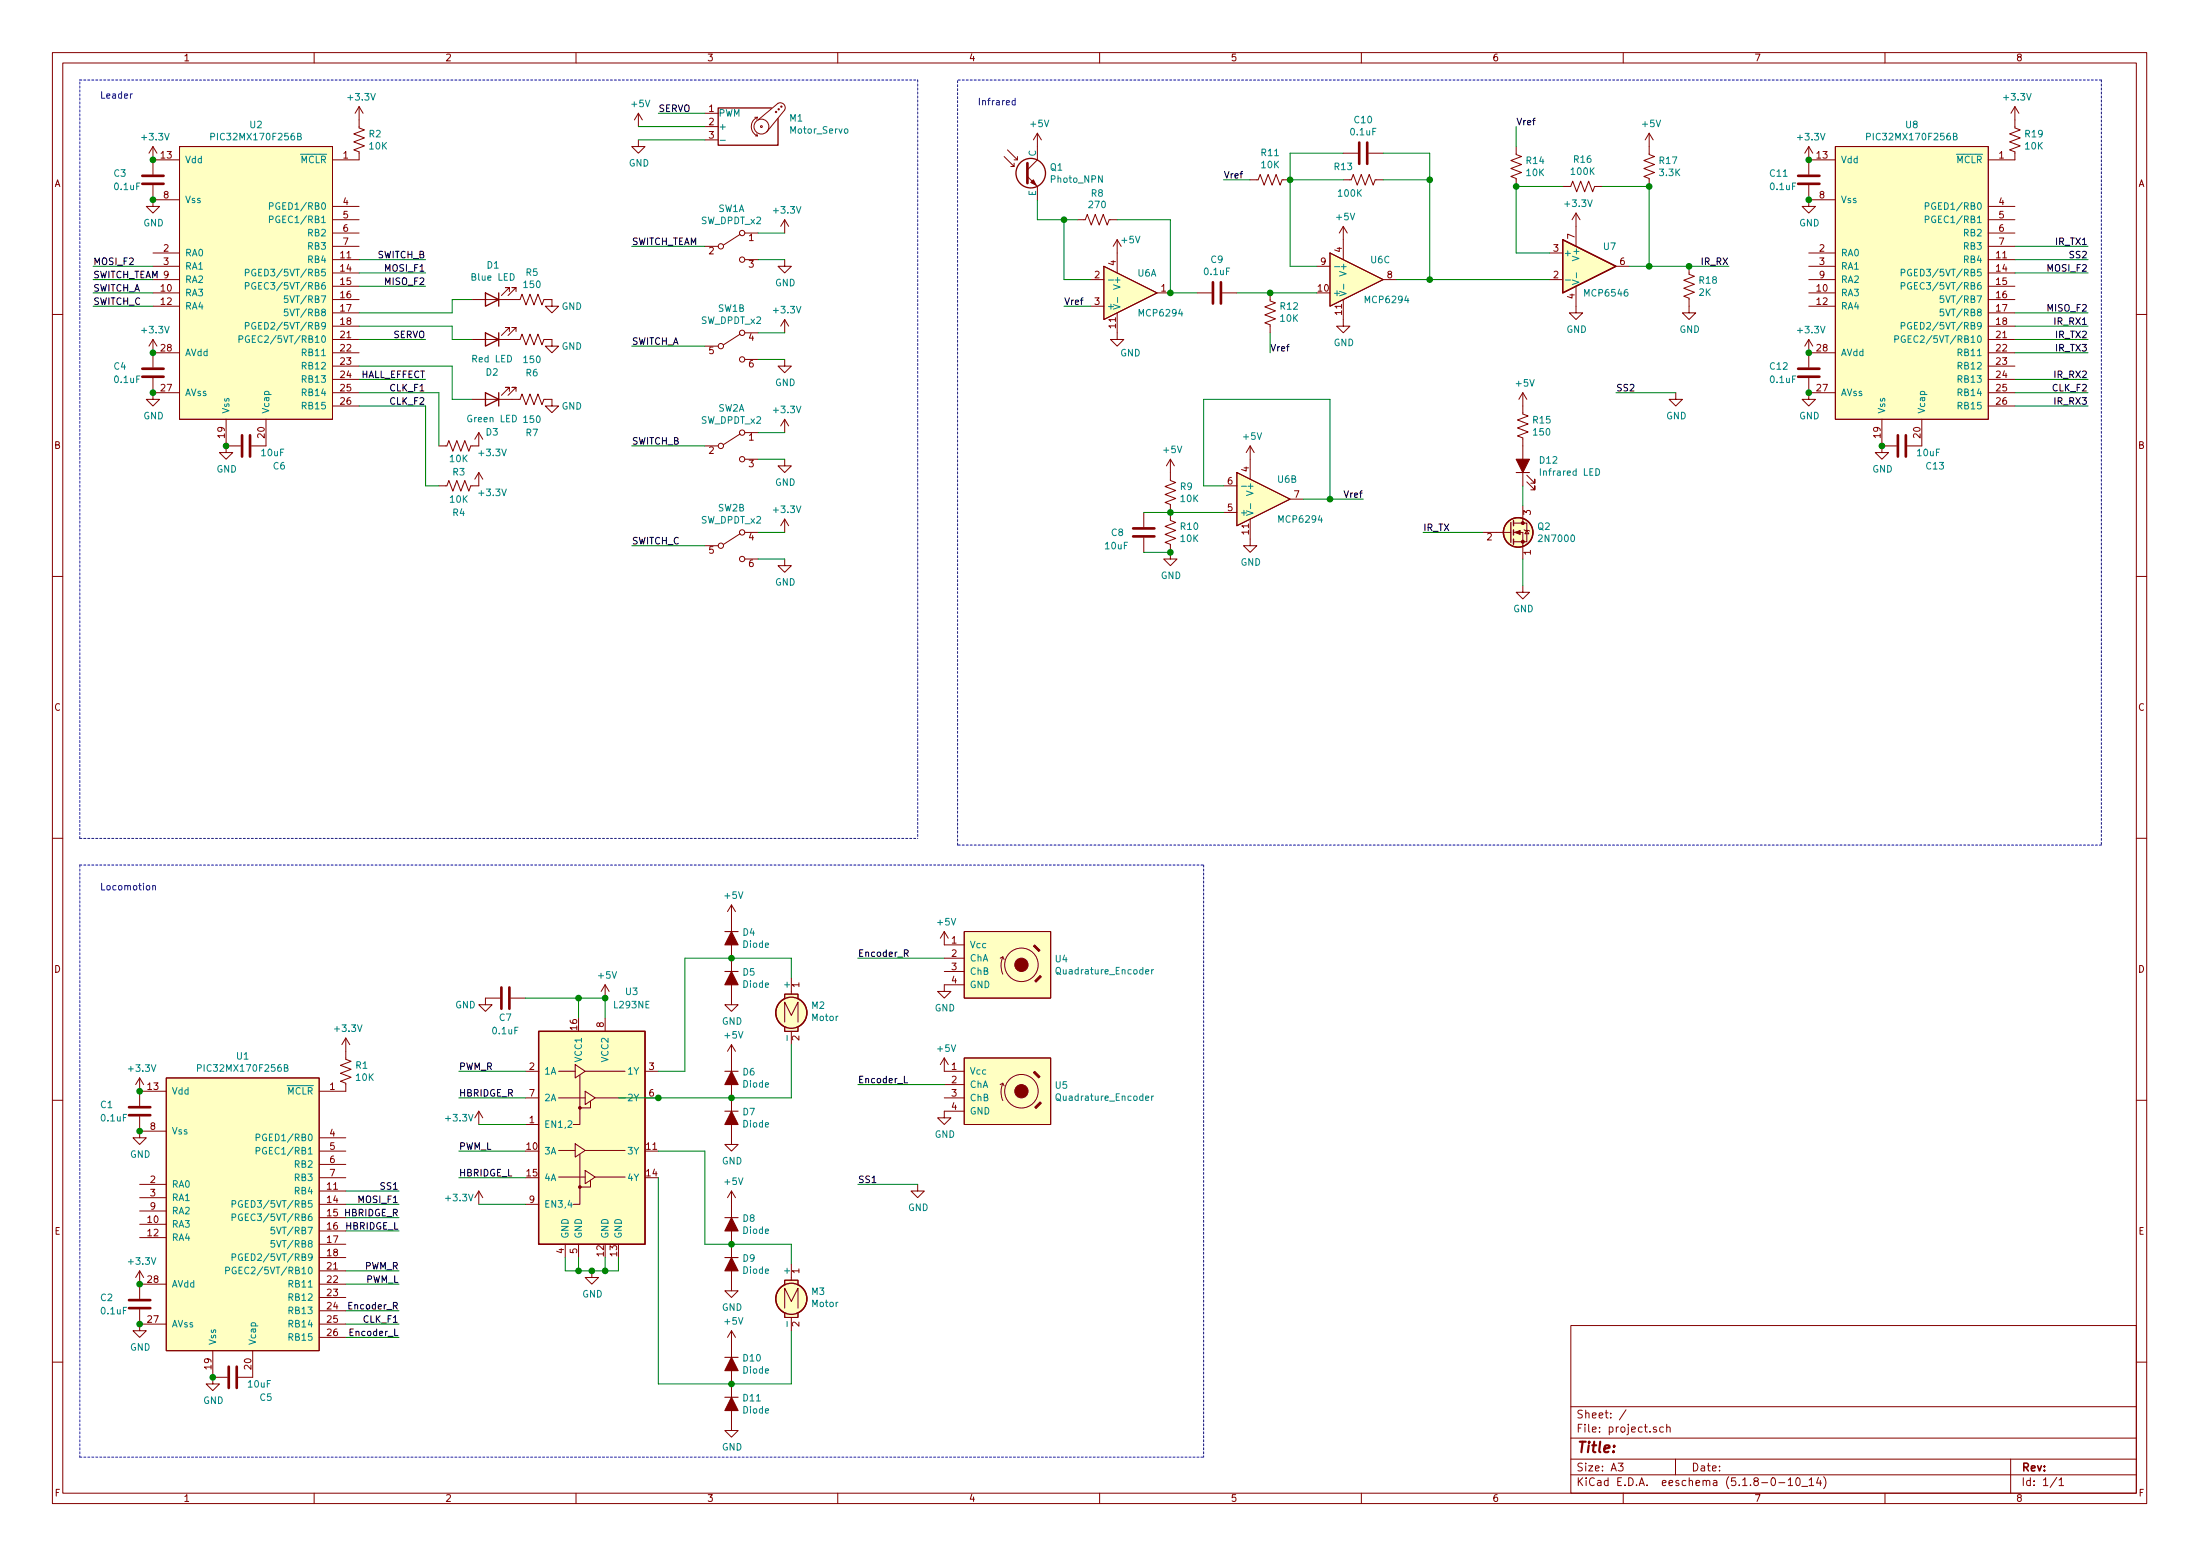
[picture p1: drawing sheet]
<svg xmlns="http://www.w3.org/2000/svg" width="420mm" height="297mm" viewBox="0 0 420 297" stroke-linecap="round" stroke-linejoin="round" font-family="sans-serif">
<g fill="none" stroke="#840000" stroke-width=".19">
<path d="M10 10h400v277h-400zM12 12h396v273.1h-396zM60 10v2M110 10v2M160 10v2M210 10v2M260 10v2M310 10v2M360 10v2M29.2 38.1v1.3h1.3l-1.3 1.3-1.3-1.3h1.3M29.2 30.5h5.1M29.2 38.1h5.1"/>
<path d="M29.2 28v5.3M29.2 35.3v2.8M29.2 28l-.8 1.2M29.2 28l.8 1.2M34.3 28h29.2v52h-29.2zM63.5 39.4h5.1M68.6 20.4v4l1 .4-2 .8 2 .7-2 .8 2 .7-2 .8 1 .4v1.5h-5.1M68.6 20.4l-.8 1.2M68.6 20.4l.7 1.2M121.9 26.7v1.3h1.3l-1.3 1.2-1.3-1.2h1.3M121.9 21.6l-.7 1.3M121.9 21.6v2.6"/>
<path d="M121.9 21.6l.8 1.3M134.6 21.6h2.6M134.6 24.2h2.6M134.6 26.7h2.6M144.1 22.4h.6M144.3 25.9h.4M144.5 25.6l.2 .3M144.7 22.4a1.94 1.94 0 0 0-1.2 1.8 1.94 1.94 0 0 0 1.2 1.7M144.7 22.4l-.2 .4M144.8 22.9l3.8-3.2a.95 .95 0 0 1 1.1 .2 .95 .95 0 0 1 .2 1.1l-3.5 4.2M191.8 29.9l1.9 1.9v-.6M192.4 28.6l1.9 1.9v-.6"/>
<path d="M193 31.8h.7M193.7 30.5h.6M196.2 33.7l1.9 1.9v2.5M198.1 25.4l-.7 1.3M198.1 25.4v5.1l-1.9 1.9M198.1 25.4l.8 1.3M238.8 34.3h1.5l.4-1 .7 2 .8-2 .8 2 .7-2 .8 2 .4-1h1.5M256.5 34.3h1.6l.3-1 .8 2 .8-2 .7 2 .8-2 .8 2 .3-1h1.6M256.5 29.2h2.8M261.4 29.2h2.8M289.6 28v1.5l1 .4-2.1 .7 2.1 .8-2.1 .8 2.1 .7-2.1 .8 1.1 .4v1.5M298.4 35.6h1.6l.4-1 .7 2 .8-2 .7 2 .8-2 .8 2 .3-1h1.6"/>
<path d="M315 25.4v4.1l1 .4-2.1 .7 2.1 .8-2.1 .8 2.1 .7-2.1 .8 1.1 .4v1.5M315 25.4l-.8 1.3M315 25.4l.7 1.3M345.4 38.1v1.3h1.3l-1.3 1.3-1.2-1.3h1.2M345.4 30.5h5.1M345.4 38.1h5.1M345.4 28l-.7 1.2M345.4 28v5.3M345.4 35.3v2.8M345.4 28l.8 1.2M350.5 28h29.2v52h-29.2zM379.7 39.4h5.1"/>
<path d="M384.8 20.4v4l1 .4-2 .8 2 .7-2 .8 2 .7-2 .8 1 .4v1.5h-5.1M384.8 20.4l-.8 1.2M384.8 20.4l.8 1.2M29.2 55.9h5.1M29.2 58.5h5.1M29.2 48.3h5.1M29.2 50.8h5.1M29.2 53.4h5.1M63.5 49.6h5.1M63.5 52.1h5.1M63.5 54.6h5.1M63.5 57.2h5.1"/>
<path d="M63.5 59.7h5.1M63.5 41.9h5.1M63.5 44.5h5.1M63.5 47h5.1M90.2 57.2h9.1l.4-1 .8 2 .7-2 .8 2 .7-2 .8 2 .4-1h1.5v1.3h1.3l-1.3 1.2-1.3-1.2h1.3M97.3 55.7v-.8h-.8h.8l-1.5 1.5M98.6 55.7v-.8h-.8h.8l-1.6 1.5M134.6 47h2.6M141.4 44.7l-3.2 2.1M142.2 49.6h2.6M142.2 44.5h2.6M149.9 49.6v1.2h1.2l-1.2 1.3-1.3-1.3h1.3"/>
<path d="M149.9 41.9v2.6M149.9 41.9l-.8 1.3M149.9 41.9l.7 1.3M205.7 41.9h1.6l.3-1 .8 2.1 .8-2.1 .7 2.1 .8-2.1 .8 2.1 .3-1.1h1.6M208.3 58.5h2.5M208.3 53.4h2.5M210.8 50.8l10.2 5.1-10.2 5.1zM213.4 59.7v5.1h1.2l-1.2 1.3-1.3-1.3h1.3M213.4 45.8l-.8 1.2M213.4 45.8v6.3M213.4 45.8l.7 1.2M221 55.9h2.5"/>
<path d="M228.6 55.9h2.8M233.4 55.9h2.8M242.6 55.9v1.5l1 .4-2 .8 2 .7-2 .8 2 .8-2 .7 1 .4v1.5M251.5 50.8h2.5M254 48.3l10.2 5.1-10.2 5.1zM256.5 57.2v5.1h1.3l-1.3 1.2-1.2-1.2h1.2M256.5 43.2l-.7 1.3M256.5 43.2v6.4M256.5 43.2l.8 1.3M264.2 53.4h2.5M295.9 48.3h2.5M295.9 53.4h2.5"/>
<path d="M301 54.6v5.1h1.3l-1.3 1.3-1.3-1.3h1.3M301 40.7v6.3M301 40.7l-.8 1.2M301 40.7l.8 1.2M308.6 50.8h2.5M322.6 50.8v1.6l1 .3-2 .8 2 .8-2 .7 2 .8-2 .8 1 .3v2.8h1.2l-1.2 1.3-1.3-1.3h1.3M345.4 55.9h5.1M345.4 58.5h5.1M345.4 48.3h5.1M345.4 50.8h5.1M345.4 53.4h5.1M379.7 49.6h5.1"/>
<path d="M379.7 52.1h5.1M379.7 54.6h5.1M379.7 57.2h5.1M379.7 59.7h5.1M379.7 41.9h5.1M379.7 44.5h5.1M379.7 47h5.1M10 60h2M29.2 75v1.2h1.3l-1.3 1.3-1.3-1.3h1.3M29.2 67.3h5.1M29.2 75h5.1M29.2 64.8v5.3"/>
<path d="M29.2 72.2v2.8M29.2 64.8l-.8 1.3M29.2 64.8l.8 1.3M63.5 62.3h5.1M63.5 64.8h5.1M63.5 67.3h5.1M63.5 69.9h5.1M63.5 72.4h5.1M63.5 75h5.1M63.5 77.5h5.1M90.2 76.2h9.1l.4-1 .8 2.1 .7-2.1 .8 2.1 .7-2.1 .8 2.1 .4-1.1h1.5v1.3h1.3l-1.3 1.3-1.3-1.3h1.3M90.2 64.8h9.1l.4-1 .8 2 .7-2 .8 2 .7-2 .8 2 .4-1h1.5v1.3h1.3l-1.3 1.2-1.3-1.2h1.3"/>
<path d="M97.3 74.7v-.7h-.8h.8l-1.5 1.5M97.3 63.3v-.8h-.8h.8l-1.5 1.5M98.6 74.7v-.7h-.8h.8l-1.6 1.5M98.6 63.3v-.8h-.8h.8l-1.6 1.5M134.6 66.1h2.6M141.4 63.8l-3.2 2M142.2 63.5h2.6M142.2 68.6h2.6M149.9 68.6v1.3h1.2l-1.2 1.3-1.3-1.3h1.3M149.9 61v2.5M149.9 61l-.8 1.3M149.9 61l.7 1.3"/>
<path d="M290.8 75v4l1 .4-2 .8 2 .7-2 .8 2 .8-2 .7 1 .4v9.1M290.8 75l-.7 1.2M290.8 75l.8 1.2M320 75v1.2h1.3l-1.3 1.3-1.2-1.3h1.2M345.4 75v1.2h1.3l-1.3 1.3-1.2-1.3h1.2M345.4 67.3h5.1M345.4 75h5.1M345.4 64.8v5.3M345.4 72.2v2.8M345.4 64.8l-.7 1.3M345.4 64.8l.8 1.3M379.7 62.3h5.1"/>
<path d="M379.7 64.8h5.1M379.7 67.3h5.1M379.7 69.9h5.1M379.7 72.4h5.1M379.7 75h5.1M379.7 77.5h5.1M408 60h2M43.2 85.1v1.3h1.2l-1.2 1.3-1.3-1.3h1.3M43.2 85.1h2.8M43.2 80v5.1M50.8 80v5.1h-2.8M91.4 90.2v2.5h-1.5l-.4 1.1-.7-2.1-.8 2.1-.8-2.1-.7 2.1-.8-2.1-.4 1h-1.5"/>
<path d="M91.4 82.6v2.5h-1.5l-.4 1-.7-2-.8 2-.8-2-.7 2-.8-2-.4 1h-1.5M91.4 82.6l-.7 1.3M91.4 82.6l.8 1.3M91.4 90.2l-.7 1.3M91.4 90.2l.8 1.3M134.6 85.1h2.6M141.4 82.8l-3.2 2.1M142.2 82.6h2.6M142.2 87.7h2.6M149.9 87.7v1.2h1.2l-1.2 1.3-1.3-1.3h1.3M149.9 99.1l-.8 1.3M149.9 80v2.6"/>
<path d="M149.9 99.1v2.5M149.9 99.1l.7 1.3M149.9 80l-.8 1.3M149.9 80l.7 1.3M218.4 97.8v2.8M223.5 87.7v4l1 .4-2 .8 2 .7-2 .8 2 .8-2 .7 1 .4v3.1l1 .3-2 .8 2 .8-2 .7 2 .8-2 .7 1 .4v2.8h1.3l-1.3 1.3-1.3-1.3h1.3M223.5 87.7l-.7 1.2M223.5 87.7l.8 1.2M233.7 92.7h2.5M233.7 97.8h2.5M236.2 90.2l10.2 5.1-10.2 5.1zM238.8 99.1v5.1h1.2l-1.2 1.2-1.3-1.2h1.3"/>
<path d="M238.8 85.1v6.4M238.8 85.1l-.8 1.3M238.8 85.1l.7 1.3M246.4 95.3h2.5M289.1 99.9h1.7M290.8 99.9h.8v3.5h-2.5M290.8 96.6v3.3M291.6 92l1.5 1.5v-.8v.8h-.7M291.6 90.7l1.5 1.5v-.7v.7h-.7M359.4 85.1v1.3h1.3l-1.3 1.3-1.3-1.3h1.3M359.4 85.1h2.8M359.4 80v5.1"/>
<path d="M367 80v5.1h-2.8M10 110h2M134.6 104.2h2.6M141.4 101.9l-3.2 2M142.2 101.6h2.6M142.2 106.7h2.6M149.9 106.7v1.3h1.2l-1.2 1.3-1.3-1.3h1.3M218.4 102.7v2.7M283.2 101.6h5.3M289.1 101.6h1.7v5.1M290.8 111.8v1.3h1.3l-1.3 1.2-1.2-1.2h1.2M291.1 101.1l1 .3"/>
<path d="M291.6 101.3l.4 .6h-.8zM408 110h2M10 160h2M139.7 172.8v19h1.3l-1.3 1.3-1.3-1.3h1.3M139.7 172.8l-.8 1.2M139.7 172.8l.8 1.2M180.3 177.8v2.6h3.8M180.3 177.8l-.7 1.3M180.3 177.8l.8 1.3M184.1 177.8h16.6v12.7h-16.6zM408 160h2M66 198.2v4l1.1 .4-2.1 .8 2.1 .7-2.1 .8 2.1 .7-2.1 .8 1 .4v1.5h-5"/>
<path d="M66 198.2l-.7 1.2M66 198.2l.8 1.2M95.5 190.5h-2.8v1.3h1.3l-1.3 1.3-1.3-1.3h1.3M97.5 190.5h2.8M115.6 188v2.5M115.6 194.3v2.6M115.6 188l-.8 1.3M115.6 188l.7 1.3M139.7 199.4v19.1h1.3l-1.3 1.2-1.3-1.2h1.3M139.7 199.4l-.8 1.3M139.7 199.4l.8 1.3M149.9 196.1v.8h2.5v-.8"/>
<path d="M149.9 190.5v-.7h2.5v.7M149.9 195.1v-3.8l1.2 2.5 1.3-2.5v3.8M151.1 186.7v3.1M151.1 196.9v2.5M180.3 182.9h3.8M180.3 185.5h3.8M184.1 188h-3.8v1.3h1.3l-1.3 1.2-1.2-1.2h1.2M191.5 182.7a4.3 4.3 0 0 0 0 3.3M191.5 182.7l-.5 .2M191.5 182.7l.3 .5M200.7 184.2h.1M10 210h2"/>
<path d="M26.7 215.9v1.3h1.2l-1.2 1.3-1.3-1.3h1.3M26.7 208.3h5M26.7 215.9h5M26.7 205.8l-.8 1.2M26.7 205.8v5.3M26.7 213.1v2.8M26.7 205.8l.7 1.2M31.7 205.8h29.3v52h-29.3zM61 217.2h5M61 219.7h5M91.4 212.1v2.6M91.4 212.1l-.7 1.3"/>
<path d="M91.4 212.1l.8 1.3M100.3 204.5h2.6M100.3 209.6h2.6M100.3 214.7h2.6M106.7 204.5h3.2M106.7 209.6h5.1M106.7 219.6h3.2M109.9 218.3l1.9 1.3-1.9 1.3zM109.9 203.2l1.9 1.3-1.9 1.3zM110.7 205.3v9.4h-1.2M111.8 208.3l1.9 1.3-1.9 1.3zM111.8 204.5h7.6"/>
<path d="M111.8 219.6h7.6M112.8 210.2v1.3h-2.1M113.7 209.6h5.7M123.2 204.5h2.5M123.2 209.6h2.5M180.3 202l-.7 1.2M180.3 202v2.5h3.8M180.3 202l.8 1.2M180.3 207h3.8M180.3 209.6h3.8M184.1 202h16.6v12.7h-16.6zM184.1 212.1h-3.8v1.3h1.3l-1.3 1.3-1.2-1.3h1.2"/>
<path d="M191.5 206.8a4.3 4.3 0 0 0 0 3.3M191.5 206.8l-.5 .2M191.5 206.8l.3 .5M200.7 208.3h.1M408 210h2M26.7 233.7h5M26.7 236.3h5M26.7 226.1h5M26.7 228.6h5M26.7 231.2h5M61 227.4h5M61 229.9h5"/>
<path d="M61 232.4h5M61 235h5M61 237.5h5M61 222.3h5M61 224.8h5M91.4 227.4v2.5M91.4 227.4l-.7 1.2M91.4 227.4l.8 1.2M100.3 229.9h2.6M106.7 224.7h5.1M107.9 237.5v2.6M110.5 237.5v2.6"/>
<path d="M110.7 220.4v9.5h-1.2M111.8 223.4l1.9 1.3-1.9 1.3zM112.8 225.3v1.3h-2.1M113.7 224.7h5.7M139.7 227.4v19h1.3l-1.3 1.3-1.3-1.3h1.3M139.7 227.4l-.8 1.2M139.7 227.4l.8 1.2M175.3 226.1v1.3h1.2l-1.2 1.2-1.3-1.2h1.3M26.7 252.8v1.2h1.2l-1.2 1.3-1.3-1.3h1.3M26.7 245.1h5M26.7 252.8h5M26.7 242.6v5.3"/>
<path d="M26.7 250v2.8M26.7 242.6l-.8 1.3M26.7 242.6l.7 1.3M40.6 257.8v5.1M48.3 257.8v5.1h-2.8M61 240.1h5M61 242.6h5M61 245.1h5M61 247.7h5M61 250.2h5M61 252.8h5M61 255.3h5"/>
<path d="M113 242.6v1.3h1.3l-1.3 1.2-1.2-1.2h1.2M139.7 254v19.1h1.3l-1.3 1.3-1.3-1.3h1.3M139.7 254l-.8 1.3M139.7 254l.8 1.3M149.9 250.7v.8h2.5v-.8M149.9 245.1v-.7h2.5v.7M149.9 249.7v-3.8l1.2 2.5 1.3-2.5v3.8M151.1 241.3v3.1M151.1 251.5v2.5M300 253h108v32.1h-108zM10 260h2M40.6 262.9v1.3h1.3l-1.3 1.3-1.2-1.3h1.2"/>
<path d="M40.6 262.9h2.8M300 278.5h108M300 274.5h108M300 268.5h108M309 279.3h1l-.5 .6 .4 .1v.7l-.2 .1-.7-.1M310.5 269.1l-1.2 2M316.3 272.5a.37 .37 0 0 0-.6 .1l.1 .2 .5 .2 .1 .1-.2 .3-.5-.1M317.7 272.5l-.5-.1-.2 .3v.6l.2 .1 .5-.1M318.3 272.5h.1a.37 .37 0 0 1 .6 .1v.8M318.3 271.9v1.5M320 278.5v3M384 278.5v6.6"/>
<path d="M408 260h2M60 285.1v1.9M110 285.1v1.9M160 285.1v1.9M210 285.1v1.9M260 285.1v1.9M300 281.5h108M310 285.1v1.9M339.7 283h1.2M341.5 282.5l.4-.4v1.5M341.5 283.6h.9M343.1 282.3l.3-.2a.94 .94 0 0 1 0 1.5 .82 .82 0 0 1-.3-1.3z"/>
<path d="M344.1 283.8h1.1M345.5 282.5l.4-.4v1.5M345.5 283.6h.9M347.3 282l-.4 1.1h1M347.6 282.6v1M348.3 281.9a1.71 1.71 0 0 1 0 2.3M360 285.1v1.9M392.8 282l-1.3 2M393.2 282.5l.5-.4v1.5M393.2 283.6h.9"/>
<circle cx="145.4" cy="24.2" r="1.42"/>
<circle cx="145.4" cy="24.2" r=".18"/>
<circle cx="148.2" cy="21.4" r=".13"/>
<circle cx="148.7" cy="20.9" r=".13"/>
<circle cx="149.2" cy="20.4" r=".13"/>
<circle cx="137.7" cy="47" r=".51"/>
<circle cx="141.7" cy="44.5" r=".51"/>
<circle cx="141.7" cy="49.6" r=".51"/>
<circle cx="137.7" cy="66.1" r=".51"/>
<circle cx="141.7" cy="68.6" r=".51"/>
<circle cx="141.7" cy="63.5" r=".51"/>
<circle cx="137.7" cy="85.1" r=".51"/>
<circle cx="141.7" cy="87.7" r=".51"/>
<circle cx="141.7" cy="82.6" r=".51"/>
<circle cx="137.7" cy="104.2" r=".51"/>
<circle cx="141.7" cy="101.6" r=".51"/>
<circle cx="141.7" cy="106.7" r=".51"/>
<circle cx="195.1" cy="184.2" r="3.2"/>
<circle cx="195.1" cy="208.3" r="3.2"/>
</g>
<g fill="#ffffc2" stroke="#ffffc2" stroke-width=".19">
<path d="M31.7 205.8h29.3v52h-29.3z"/>
<path d="M350.5 28h29.2v52h-29.2z"/>
<path d="M184.1 202h16.6v12.7h-16.6z"/>
<path d="M184.1 177.8h16.6v12.7h-16.6z"/>
<path d="M210.8 50.8l10.2 5.1-10.2 5.1z"/>
<path d="M149.9 196.1h2.5v.8h-2.5z"/>
<path d="M149.9 189.8h2.5v.7h-2.5z"/>
<path d="M254 48.3l10.2 5.1-10.2 5.1z"/>
<path d="M102.9 196.9h20.3v40.6h-20.3z"/>
<path d="M34.3 28h29.2v52h-29.2z"/>
<path d="M298.4 45.8l10.2 5-10.2 5.1z"/>
<path d="M149.9 250.7h2.5v.8h-2.5z"/>
<path d="M149.9 244.4h2.5v.7h-2.5z"/>
<path d="M236.2 90.2l10.2 5.1-10.2 5.1z"/>
<circle cx="289.9" cy="101.6" r="2.82"/>
<circle cx="151.1" cy="193.3" r="2.97"/>
<circle cx="151.1" cy="247.9" r="2.97"/>
</g>
<g fill="none" stroke="#008484" stroke-width=".19">
<path d="M40.3 26.1l.6-.1 .1-.1-.1-.3-.6-.2v1.3M51.5 39.4l.6-.1v-.5l-.6-.1v1.3M56.8 26h.6l.1-.2-.1-.2-.6-.2v1.3h.5l.2-.1 .1-.3-.3-.3M137.5 26.8h1M161.4 24.6l.5 .1v.5l-.1 .2h-.3l-.2-.1v-.5zM356.5 26.1l.6-.1 .1-.1-.1-.3-.6-.2v1.3M367.7 39.4l.7-.1v-.5l-.7-.1v1.3M373.1 26h.5l.1-.2v-.2l-.6-.2v1.3h.5l.1-.1 .1-.3-.3-.3M46.9 52.1l.6-.1v-.5l-.6-.1v1.3M46.9 54.6l.6-.1v-.4l-.6-.2v1.3M48.8 51.5a.59 .59 0 0 0-.7 .5 .59 .59 0 0 0 .7 .6v-.5h-.2M48.8 54a.59 .59 0 0 0-.7 .6 .59 .59 0 0 0 .7 .6v-.5h-.2"/>
<path d="M51.5 41.9l.6-.1v-.4l-.6-.2v1.3M55 56.5h-.6l-.1 .6 .2-.1 .5 .1v.5l-.2 .1-.5-.1M55 59h-.6l-.1 .6 .2-.1 .5 .1v.6l-.2 .1-.5-.1M211.7 53.5h1M212.6 58.2l1.3 .4-1.3 .4M213.4 56.8v.9M254.9 50.9h1M255.8 55.6l1.3 .4-1.3 .5M256.6 54.2v1M298.9 53.5h1M300.3 53.5l1.2 .4-1.2 .4M301.1 52.1v.9"/>
<path d="M363.1 52.1l.7-.1v-.5l-.7-.1v1.3M363.1 54.6l.7-.1v-.4l-.7-.2v1.3M365 51.5a.59 .59 0 0 0-.7 .5 .59 .59 0 0 0 .7 .6l.1-.5h-.3M365 54a.59 .59 0 0 0-.7 .6 .59 .59 0 0 0 .7 .6l.1-.5h-.3M367.7 41.9l.7-.1v-.4l-.7-.2v1.3M371.2 56.5h-.6l-.1 .6 .2-.1 .5 .1v.5l-.2 .1-.5-.1M371.2 59h-.6l-.1 .6 .2-.1 .5 .1v.6l-.2 .1-.5-.1M45.6 64.8l.7-.1 .1-.2-.1-.3-.7-.1v1.3M46.9 62.2l.6-.1v-.4l-.6-.1v1.2M47.6 64.2a.59 .59 0 0 0-.7 .5 .59 .59 0 0 0 .7 .6l.1-.5h-.3M48.8 61.6a.59 .59 0 0 0-.7 .6 .59 .59 0 0 0 .7 .6v-.5h-.2M361.9 64.8l.6-.1 .1-.2-.1-.3-.6-.1v1.3"/>
<path d="M363.1 62.2l.7-.1v-.4l-.7-.1v1.2M363.8 64.2a.59 .59 0 0 0-.7 .5 .59 .59 0 0 0 .7 .6l.1-.5h-.3M365 61.6a.59 .59 0 0 0-.7 .6 .59 .59 0 0 0 .7 .6l.1-.5h-.3M237.1 92.8h1M238 97.5l1.3 .5-1.3 .4M238.8 96.2v.9M304.8 89.5a.64 .64 0 0 1 .7 .6 .64 .64 0 0 1-.7 .6zM218.8 185.5l.6-.1-.1-.2-.3-.1-.2 .2v.6h.5M219.9 185.1v.8M220.3 185.1l-.4 .2M37.7 203.9l.6-.1 .2-.1-.1-.3-.7-.2v1.3M48.9 217.2l.7-.1v-.5l-.7-.1v1.3"/>
<path d="M48.9 219.7l.7-.1v-.4l-.7-.2v1.3M54.3 203.8h.5l.2-.2-.1-.2-.6-.2v1.3h.5l.2-.1v-.3l-.3-.3M218.8 209.6l.6-.1-.1-.2-.3-.1-.2 .2v.6h.5M219.9 209.2v.9M220.3 209.2l-.4 .3M44.3 229.9l.7-.1v-.5l-.7-.1v1.3M44.3 232.4l.7-.1v-.4l-.7-.2v1.3M46.3 229.3a.59 .59 0 0 0-.8 .5 .59 .59 0 0 0 .8 .6v-.5h-.2M46.3 231.8a.59 .59 0 0 0-.8 .6 .59 .59 0 0 0 .8 .6v-.5h-.2M46.3 239.4a.59 .59 0 0 0-.8 .6 .59 .59 0 0 0 .8 .6v-.5h-.2M52.4 234.3h-.6l-.1 .6 .2-.1 .5 .1v.5l-.2 .1-.5-.1M52.4 236.8h-.6l-.1 .6 .2-.1 .5 .1v.6l-.2 .1-.5-.1"/>
<path d="M43.1 242.6l.6-.1 .1-.2v-.3l-.7-.1v1.3M44.3 240l.7-.1v-.4l-.7-.1v1.2M45 242a.59 .59 0 0 0-.7 .5 .59 .59 0 0 0 .7 .6l.1-.5h-.2"/>
</g>
<g fill="none" stroke="#840000" stroke-width=".51">
<path d="M27.2 35.1h4M27.2 33.6h4M196.2 31.2v3.8M259.6 27.2v4.1M261.1 27.2v4.1M343.4 35.1h4.1M343.4 33.6h4.1M231.6 53.9v4M233.2 53.9v4M27.2 71.9h4M27.2 70.4h4M343.4 71.9h4.1"/>
<path d="M343.4 70.4h4.1M46.2 83.1v4.1M47.8 83.1v4.1M362.5 83.1v4.1M364 83.1v4.1M216.4 102.4h4.1M216.4 100.9h4.1M95.8 188.5v4.1M97.3 188.5v4.1M24.6 212.9h4.1M24.6 211.4h4.1M24.6 249.7h4.1"/>
<path d="M24.6 248.2h4.1M43.7 260.9v4.1M45.2 260.9v4.1"/>
</g>
<g fill="none" stroke="#840000" stroke-width=".25">
<path d="M147.3 20.6h-10.1v7.1h11.4v-5.1M92.7 55.9l2.5 1.3-2.5 1.3zM95.2 55.9v2.6M298.4 45.8l10.2 5-10.2 5.1zM92.7 75l2.5 1.2-2.5 1.3zM92.7 63.5l2.5 1.3-2.5 1.3zM95.2 63.5v2.6M95.2 75v2.5M288.5 99.7v3.8M289.1 99.4v1M289.1 101.1v1M289.1 102.9v1"/>
<path d="M102.9 196.9h20.3v40.6h-20.3z"/>
<circle cx="196.8" cy="33.1" r="2.82"/>
<circle cx="289.9" cy="101.6" r="2.82"/>
<circle cx="151.1" cy="193.3" r="2.97"/>
<circle cx="151.1" cy="247.9" r="2.97"/>
</g>
<g fill="#840000" stroke="#840000" stroke-width=".19">
<path d="M289.3 101.6l1-.3v.7z"/>
<path d="M197.6 204.5l1 1-.2 .3-1-1z"/>
<path d="M198.6 210.3l.3 .3-1 1-.3-.2z"/>
<path d="M197.6 180.4l1 1-.2 .2-1-1z"/>
<path d="M198.6 186.2l.3 .3-1 1-.3-.3z"/>
<path d="M196.8 34.8l.6-.5 .5 1z"/>
<circle cx="290.8" cy="103.4" r=".28"/>
<circle cx="290.8" cy="99.9" r=".28"/>
<circle cx="195.1" cy="208.3" r="1.27"/>
<circle cx="195.1" cy="184.2" r="1.27"/>
<circle cx="110.7" cy="226.6" r=".25"/>
<circle cx="110.7" cy="211.5" r=".25"/>
</g>
<path d="M289.6 90.2h2.5M138.4 177.8h2.6M138.4 185.5h2.6M138.4 212.1h2.6M138.4 204.5h2.6M138.4 232.4h2.6M138.4 259.1h2.6M138.4 240.1h2.6M138.4 266.7h2.6" fill="none" stroke="#840000" stroke-width=".2"/>
<g fill="#840000" stroke="#840000" stroke-width=".2">
<path d="M289.6 87.7h2.5l-1.3 2.5z"/>
<path d="M139.7 212.1l1.3 2.6h-2.6z"/>
<path d="M139.7 204.5l1.3 2.5h-2.6z"/>
<path d="M139.7 266.7l1.3 2.6h-2.6z"/>
<path d="M139.7 259.1l1.3 2.6h-2.6z"/>
<path d="M139.7 177.8l1.3 2.6h-2.6z"/>
<path d="M139.7 185.5l1.3 2.5h-2.6z"/>
<path d="M139.7 240.1l1.3 2.5h-2.6z"/>
<path d="M139.7 232.4l1.3 2.6h-2.6z"/>
</g>
<path d="M15.2 15.3h160.1M175.3 15.3v144.8M401.3 15.3h-218.4M401.3 15.3v146M15.2 165.1v113.1M15.2 160.1v-144.8M15.2 160.1h160.1M15.2 165.1h214.7M182.9 161.3v-146M229.9 165.1v113.1M401.3 161.3h-218.4M15.2 278.2h214.7" fill="none" stroke="#0000c2" stroke-width=".19" stroke-dasharray=".4 .4"/>
<g fill="none" stroke="#008400" stroke-width=".19">
<path d="M121.9 24.2h12.7M121.9 26.7h12.7M125.7 21.6h8.9M198.1 38.1v3.8h7.6M233.7 34.3h5.1M246.4 34.3h10.1M256.5 29.2h-10.1v21.6h5.1M264.2 34.3h8.8M264.2 29.2h8.8v24.2M289.6 24.2v3.8M298.4 35.6h-8.8v12.7h6.3M306.1 35.6h8.9v15.2"/>
<path d="M17.8 50.8h11.4M17.8 55.9h11.4M17.8 53.4h11.4M17.8 58.5h11.4M68.6 52.1h12.7M68.6 49.6h12.7M68.6 54.6h12.7M90.2 57.2h-3.8v2.5h-17.8M120.6 47h14M144.8 49.6h5.1M144.8 44.5h5.1M203.2 41.9v11.5h5.1"/>
<path d="M203.2 58.5h5.1M213.4 41.9h10.1v14h5.1M236.2 55.9h15.3M266.7 53.4h29.2M311.1 50.8h19.1M384.8 59.7h14M384.8 52.1h14M384.8 49.6h14M384.8 47h14M68.6 77.5h12.7v15.2h2.5M68.6 69.9h17.8v6.3h3.8M68.6 75h15.2v10.1"/>
<path d="M68.6 62.3h17.8v2.5h3.8M68.6 72.4h12.7M68.6 64.8h12.7M120.6 66.1h14M144.8 63.5h5.1M144.8 68.6h5.1M242.6 63.5v3.8M308.6 75h11.4M384.8 75h14M384.8 72.4h14M384.8 77.5h14M384.8 64.8h14"/>
<path d="M384.8 62.3h14M384.8 67.3h14M120.6 85.1h14M144.8 82.6h5.1M144.8 87.7h5.1M218.4 97.8h15.3M233.7 92.7h-3.8v-16.5h24.1v19.1M248.9 95.3h11.4M290.8 92.7v3.9M120.6 104.2h14M144.8 101.6h5.1M144.8 106.7h5.1"/>
<path d="M218.4 105.4h5.1M271.8 101.6h11.4M290.8 106.7v5.1M100.3 190.5h15.3v3.8M110.5 190.5v3.8M151.1 199.4v10.2h-33M151.1 186.7v-3.8h-20.3v21.6h-5.1M163.8 182.9h16.5M87.6 209.6h12.7M87.6 204.5h12.7M87.6 219.7h12.7M91.4 214.7h8.9"/>
<path d="M125.7 219.7h8.9v17.8h16.5v3.8M163.8 207h16.5M66 229.9h10.2M66 227.4h10.2M66 232.4h10.2M66 235h10.2M87.6 224.8h12.7M91.4 229.9h8.9M125.7 224.8v39.4h25.4v-10.2M163.8 226.1h11.5M66 250.2h10.2M66 252.8h10.2"/>
<path d="M66 255.3h10.2M66 242.6h10.2M66 245.1h10.2M107.9 240.1v2.5h10.2v-2.5M110.5 240.1v2.5M115.6 240.1v2.5"/>
</g>
<path d="M172.7 182l.6-.1 .2-.2-.1-.3-.7-.1v1.3M173 182l.5 .6M172.7 205.4v1.3h.6" fill="none" stroke="#000" stroke-width=".19"/>
<path d="M25.3 17.9l-.4 .2M193.9 19.2h-.4l-.2 .2 .1 .6h.5M193.9 18.8v1.2M29.2 169.2l.1-.2 .3 .1 .1 .8M29.2 169v.9" fill="none" stroke="#0000c2" stroke-width=".19"/>
<g fill="#008400" stroke="#008400" stroke-width=".25">
<circle cx="273" cy="34.3" r=".51"/>
<circle cx="273" cy="53.4" r=".51"/>
<circle cx="315" cy="35.6" r=".51"/>
<circle cx="359.4" cy="85.1" r=".51"/>
<circle cx="345.4" cy="75" r=".51"/>
<circle cx="289.6" cy="35.6" r=".51"/>
<circle cx="223.5" cy="55.9" r=".51"/>
<circle cx="242.6" cy="55.9" r=".51"/>
<circle cx="203.2" cy="41.9" r=".51"/>
<circle cx="113" cy="242.6" r=".51"/>
<circle cx="115.6" cy="242.6" r=".51"/>
<circle cx="125.7" cy="209.6" r=".51"/>
<circle cx="322.6" cy="50.8" r=".51"/>
<circle cx="315" cy="50.8" r=".51"/>
<circle cx="110.5" cy="190.5" r=".51"/>
<circle cx="115.6" cy="190.5" r=".51"/>
<circle cx="345.4" cy="67.3" r=".51"/>
<circle cx="345.4" cy="38.1" r=".51"/>
<circle cx="345.4" cy="30.5" r=".51"/>
<circle cx="223.5" cy="97.8" r=".51"/>
<circle cx="223.5" cy="105.4" r=".51"/>
<circle cx="110.5" cy="242.6" r=".51"/>
<circle cx="139.7" cy="237.5" r=".51"/>
<circle cx="139.7" cy="264.2" r=".51"/>
<circle cx="40.6" cy="262.9" r=".51"/>
<circle cx="26.7" cy="252.8" r=".51"/>
<circle cx="26.7" cy="245.1" r=".51"/>
<circle cx="139.7" cy="182.9" r=".51"/>
<circle cx="139.7" cy="209.6" r=".51"/>
<circle cx="246.4" cy="34.3" r=".51"/>
<circle cx="43.2" cy="85.1" r=".51"/>
<circle cx="29.2" cy="75" r=".51"/>
<circle cx="29.2" cy="30.5" r=".51"/>
<circle cx="29.2" cy="38.1" r=".51"/>
<circle cx="26.7" cy="215.9" r=".51"/>
<circle cx="254" cy="95.3" r=".51"/>
<circle cx="26.7" cy="208.3" r=".51"/>
<circle cx="29.2" cy="67.3" r=".51"/>
</g>
<text font-size="2.8" fill="#840000" x="301" y="277.3">Title:</text>
<g font-size="2.1" fill="#840000">
<text x="301" y="273.5">File: project.sch</text>
<text x="301" y="270.8">Sheet: /</text>
<text x="301" y="280.9">Size: A3</text>
<text x="323" y="280.9">Date:</text>
<text x="386" y="280.9">Rev:</text>
<text x="301" y="283.7">KiCad E.D.A. eeschema (5.1.8-0-10_14)</text>
<text x="386" y="283.7">Id: 1/1</text>
</g>
<g font-size="1.8" fill="#840000">
<text x="35" y="11.7">1</text>
<text x="85" y="11.7">2</text>
<text x="135" y="11.7">3</text>
<text x="185" y="11.7">4</text>
<text x="235" y="11.7">5</text>
<text x="285" y="11.7">6</text>
<text x="335" y="11.7">7</text>
<text x="385" y="11.7">8</text>
<text x="135.4" y="21.4">1</text>
<text x="135.4" y="23.9">2</text>
<text x="135.4" y="26.5">3</text>
<text x="10.4" y="35.7">A</text>
<text x="30.8" y="30.3">13</text>
<text x="65.6" y="30.3">1</text>
<text x="347" y="30.3">13</text>
<text x="381.8" y="30.3">1</text>
<text x="408.4" y="35.7">A</text>
<text x="31.3" y="37.9">8</text>
<text x="65.6" y="39.2">4</text>
<text x="65.6" y="41.7">5</text>
<text x="347.5" y="37.9">8</text>
<text x="381.8" y="39.2">4</text>
<text x="381.8" y="41.7">5</text>
<text x="65.6" y="44.2">6</text>
<text x="65.6" y="46.8">7</text>
<text x="143" y="46">1</text>
<text x="300.7" y="45.6" transform="rotate(-90 300.7 45.6)">7</text>
<text x="381.8" y="44.2">6</text>
<text x="381.8" y="46.8">7</text>
<text x="31.3" y="48">2</text>
<text x="31.3" y="50.6">3</text>
<text x="65.1" y="49.3">11</text>
<text x="65.1" y="51.9">14</text>
<text x="135.4" y="48.6">2</text>
<text x="143" y="51.1">3</text>
<text x="209.1" y="53.1">2</text>
<text x="213.1" y="50.7" transform="rotate(-90 213.1 50.7)">4</text>
<text x="252.2" y="50.6">9</text>
<text x="256.3" y="48.1" transform="rotate(-90 256.3 48.1)">4</text>
<text x="264.9" y="53.1">8</text>
<text x="296.7" y="53.1">2</text>
<text x="296.7" y="48">3</text>
<text x="309.4" y="50.6">6</text>
<text x="347.5" y="48">2</text>
<text x="347.5" y="50.6">3</text>
<text x="347.5" y="53.1">9</text>
<text x="381.3" y="49.3">11</text>
<text x="381.3" y="51.9">14</text>
<text x="30.8" y="55.7">10</text>
<text x="30.8" y="58.2">12</text>
<text x="65.1" y="54.4">15</text>
<text x="65.1" y="56.9">16</text>
<text x="65.1" y="59.5">17</text>
<text x="209.1" y="58.2">3</text>
<text x="221.8" y="55.7">1</text>
<text x="251.8" y="55.7">10</text>
<text x="300.7" y="57" transform="rotate(-90 300.7 57)">4</text>
<text x="347" y="55.7">10</text>
<text x="347" y="58.2">12</text>
<text x="381.3" y="54.4">15</text>
<text x="381.3" y="56.9">16</text>
<text x="381.3" y="59.5">17</text>
<text x="65.1" y="62">18</text>
<text x="65.1" y="64.6">21</text>
<text x="143" y="65.1">4</text>
<text x="213.1" y="62.6" transform="rotate(-90 213.1 62.6)">11</text>
<text x="256.3" y="60.1" transform="rotate(-90 256.3 60.1)">11</text>
<text x="381.3" y="62">18</text>
<text x="381.3" y="64.6">21</text>
<text x="30.8" y="67.1">28</text>
<text x="65.1" y="67.1">22</text>
<text x="65.1" y="69.6">23</text>
<text x="135.4" y="67.6">5</text>
<text x="143" y="70.1">6</text>
<text x="347" y="67.1">28</text>
<text x="381.3" y="67.1">22</text>
<text x="381.3" y="69.6">23</text>
<text x="30.8" y="74.7">27</text>
<text x="65.1" y="72.2">24</text>
<text x="65.1" y="74.7">25</text>
<text x="65.1" y="77.3">26</text>
<text x="347" y="74.7">27</text>
<text x="381.3" y="72.2">24</text>
<text x="381.3" y="74.7">25</text>
<text x="381.3" y="77.3">26</text>
<text x="42.9" y="83.6" transform="rotate(-90 42.9 83.6)">19</text>
<text x="50.5" y="83.6" transform="rotate(-90 50.5 83.6)">20</text>
<text x="359.2" y="83.6" transform="rotate(-90 359.2 83.6)">19</text>
<text x="366.8" y="83.6" transform="rotate(-90 366.8 83.6)">20</text>
<text x="10.4" y="85.7">B</text>
<text x="135.4" y="86.7">2</text>
<text x="143" y="84.1">1</text>
<text x="143" y="89.2">3</text>
<text x="408.4" y="85.7">B</text>
<text x="234.5" y="92.5">6</text>
<text x="238.5" y="90.1" transform="rotate(-90 238.5 90.1)">4</text>
<text x="247.2" y="95">7</text>
<text x="234.5" y="97.6">5</text>
<text x="238.5" y="102" transform="rotate(-90 238.5 102)">11</text>
<text x="292.4" y="98.3" transform="rotate(-90 292.4 98.3)">3</text>
<text x="135.4" y="105.7">5</text>
<text x="143" y="103.2">4</text>
<text x="284" y="103.2">2</text>
<text x="292.4" y="105.9" transform="rotate(-90 292.4 105.9)">1</text>
<text x="143" y="108.2">6</text>
<text x="10.4" y="135.7">C</text>
<text x="408.4" y="135.7">C</text>
<text x="10.4" y="185.7">D</text>
<text x="181.8" y="180.1">1</text>
<text x="181.8" y="182.7">2</text>
<text x="181.8" y="185.2">3</text>
<text x="408.4" y="185.7">D</text>
<text x="152.7" y="188.5" transform="rotate(-90 152.7 188.5)">1</text>
<text x="181.8" y="187.7">4</text>
<text x="110.2" y="196.6" transform="rotate(-90 110.2 196.6)">16</text>
<text x="115.3" y="196.1" transform="rotate(-90 115.3 196.1)">8</text>
<text x="152.7" y="198.6" transform="rotate(-90 152.7 198.6)">2</text>
<text x="28.2" y="208.1">13</text>
<text x="63" y="208.1">1</text>
<text x="101.1" y="204.3">2</text>
<text x="101.1" y="209.3">7</text>
<text x="124" y="204.3">3</text>
<text x="124" y="209.3">6</text>
<text x="181.8" y="204.3">1</text>
<text x="181.8" y="206.8">2</text>
<text x="181.8" y="209.3">3</text>
<text x="28.7" y="215.7">8</text>
<text x="101.1" y="214.4">1</text>
<text x="181.8" y="211.9">4</text>
<text x="63" y="217">4</text>
<text x="63" y="219.5">5</text>
<text x="100.6" y="219.5">10</text>
<text x="123.5" y="219.5">11</text>
<text x="28.7" y="225.8">2</text>
<text x="62.5" y="227.1">11</text>
<text x="63" y="222">6</text>
<text x="63" y="224.6">7</text>
<text x="100.6" y="224.6">15</text>
<text x="123.5" y="224.6">14</text>
<text x="28.2" y="233.5">10</text>
<text x="28.7" y="228.4">3</text>
<text x="28.7" y="230.9">9</text>
<text x="62.5" y="229.7">14</text>
<text x="62.5" y="232.2">15</text>
<text x="101.1" y="229.7">9</text>
<text x="10.4" y="235.7">E</text>
<text x="28.2" y="236">12</text>
<text x="62.5" y="234.7">16</text>
<text x="62.5" y="237.3">17</text>
<text x="62.5" y="239.8">18</text>
<text x="107.7" y="239.3" transform="rotate(-90 107.7 239.3)">4</text>
<text x="110.2" y="239.3" transform="rotate(-90 110.2 239.3)">5</text>
<text x="115.3" y="239.8" transform="rotate(-90 115.3 239.8)">12</text>
<text x="117.9" y="239.8" transform="rotate(-90 117.9 239.8)">13</text>
<text x="408.4" y="235.7">E</text>
<text x="28.2" y="244.9">28</text>
<text x="62.5" y="242.4">21</text>
<text x="62.5" y="244.9">22</text>
<text x="152.7" y="243.1" transform="rotate(-90 152.7 243.1)">1</text>
<text x="62.5" y="247.4">23</text>
<text x="62.5" y="250">24</text>
<text x="28.2" y="252.5">27</text>
<text x="62.5" y="252.5">25</text>
<text x="62.5" y="255.1">26</text>
<text x="152.7" y="253.2" transform="rotate(-90 152.7 253.2)">2</text>
<text x="40.4" y="261.4" transform="rotate(-90 40.4 261.4)">19</text>
<text x="48" y="261.4" transform="rotate(-90 48 261.4)">20</text>
<text x="10.5" y="285.7">F</text>
<text x="35" y="286.7">1</text>
<text x="85" y="286.7">2</text>
<text x="135" y="286.7">3</text>
<text x="185" y="286.7">4</text>
<text x="235" y="286.7">5</text>
<text x="285" y="286.7">6</text>
<text x="335" y="286.7">7</text>
<text x="385" y="286.7">8</text>
<text x="408.5" y="285.7">F</text>
</g>
<g font-size="1.8" fill="#0000c2">
<text x="19" y="18.8">Leader</text>
<text x="186.7" y="20.1">Infrared</text>
<text x="19" y="170">Locomotion</text>
</g>
<g font-size="1.8" fill="#008484">
<text x="66.6" y="19.2">+3.3V</text>
<text x="120.7" y="20.5">+5V</text>
<text x="137.2" y="22.3">PWM</text>
<text x="150.9" y="23.2">M1</text>
<text x="258.7" y="23.5">C10</text>
<text x="382.9" y="19.2">+3.3V</text>
<text x="27.3" y="26.8">+3.3V</text>
<text x="41" y="26.8">PIC32MX170F256B</text>
<text x="47.8" y="24.5">U2</text>
<text x="70.5" y="26.2">R2</text>
<text x="70.6" y="28.5">10K</text>
<text x="137.2" y="24.8">+</text>
<text x="151.1" y="25.5">Motor_Servo</text>
<text x="196.9" y="24.3">+5V</text>
<text x="197.9" y="29.9" transform="rotate(-90 197.9 29.9)">C</text>
<text x="240.9" y="29.8">R11</text>
<text x="258" y="25.8">0.1uF</text>
<text x="313.7" y="24.3">+5V</text>
<text x="343.5" y="26.8">+3.3V</text>
<text x="357.2" y="26.8">PIC32MX170F256B</text>
<text x="364" y="24.5">U8</text>
<text x="386.8" y="26.2">R19</text>
<text x="386.8" y="28.5">10K</text>
<text x="21.8" y="33.7">C3</text>
<text x="35.3" y="31.2">Vdd</text>
<text x="57.4" y="31.2">MCLR</text>
<text x="120.1" y="31.8">GND</text>
<text x="200.6" y="32.6">Q1</text>
<text x="200.8" y="34.9">Photo_NPN</text>
<text x="240.9" y="32.1">10K</text>
<text x="254.9" y="32.5">R13</text>
<text x="291.6" y="31.3">R14</text>
<text x="291.6" y="33.6">10K</text>
<text x="300.2" y="33.4">100K</text>
<text x="300.6" y="31.1">R16</text>
<text x="317" y="31.3">R17</text>
<text x="317" y="33.6">3.3K</text>
<text x="338.1" y="33.7">C11</text>
<text x="351.5" y="31.2">Vdd</text>
<text x="373.6" y="31.2">MCLR</text>
<text x="22" y="36.3">0.1uF</text>
<text x="35.3" y="38.8">Vss</text>
<text x="52.5" y="40">PGED1/RB0</text>
<text x="137.2" y="40.5">SW1A</text>
<text x="147.9" y="40.8">+3.3V</text>
<text x="197.9" y="37.5" transform="rotate(-90 197.9 37.5)">E</text>
<text x="208.1" y="39.7">270</text>
<text x="208.4" y="37.6">R8</text>
<text x="255.7" y="37.6">100K</text>
<text x="299" y="39.5">+3.3V</text>
<text x="338.2" y="36.3">0.1uF</text>
<text x="351.5" y="38.8">Vss</text>
<text x="368.7" y="40">PGED1/RB0</text>
<text x="27.4" y="43.2">GND</text>
<text x="52.5" y="42.6">PGEC1/RB1</text>
<text x="59" y="45.1">RB2</text>
<text x="59" y="47.7">RB3</text>
<text x="133.9" y="42.8">SW_DPDT_x2</text>
<text x="214.3" y="46.4">+5V</text>
<text x="255.3" y="42">+5V</text>
<text x="306.3" y="47.7">U7</text>
<text x="343.6" y="43.2">GND</text>
<text x="368.7" y="42.6">PGEC1/RB1</text>
<text x="375.2" y="45.1">RB2</text>
<text x="375.2" y="47.7">RB3</text>
<text x="35.3" y="48.9">RA0</text>
<text x="35.3" y="51.5">RA1</text>
<text x="48.7" y="52.7">PGED3/5VT/RB5</text>
<text x="59" y="50.2">RB4</text>
<text x="90.2" y="53.6">Blue LED</text>
<text x="93" y="51.3">D1</text>
<text x="100.5" y="52.7">R5</text>
<text x="217.3" y="52.8">U6A</text>
<text x="230.1" y="52.5">0.1uF</text>
<text x="231.3" y="50.2">C9</text>
<text x="257.2" y="52.3" transform="rotate(-90 257.2 52.3)">V+</text>
<text x="261.8" y="50.3">U6C</text>
<text x="298.6" y="48.9">+</text>
<text x="301.6" y="49.4" transform="rotate(-90 301.6 49.4)">V+</text>
<text x="351.5" y="48.9">RA0</text>
<text x="351.5" y="51.5">RA1</text>
<text x="364.9" y="52.7">PGED3/5VT/RB5</text>
<text x="375.2" y="50.2">RB4</text>
<text x="35.3" y="56.6">RA3</text>
<text x="35.3" y="59.1">RA4</text>
<text x="35.3" y="54">RA2</text>
<text x="48.7" y="55.3">PGEC3/5VT/RB6</text>
<text x="55.2" y="57.8">5VT/RB7</text>
<text x="100.1" y="55">150</text>
<text x="107.3" y="59.1">GND</text>
<text x="137.2" y="59.5">SW1B</text>
<text x="147.9" y="59.8">+3.3V</text>
<text x="148" y="54.6">GND</text>
<text x="211.3" y="59.1">+</text>
<text x="214" y="54.8" transform="rotate(-90 214 54.8)">V+</text>
<text x="244.6" y="59.1">R12</text>
<text x="254.5" y="56.6">+</text>
<text x="260.9" y="57.9">MCP6294</text>
<text x="302.8" y="56.6">MCP6546</text>
<text x="324.5" y="56.5">2K</text>
<text x="324.6" y="54.2">R18</text>
<text x="351.5" y="56.6">RA3</text>
<text x="351.5" y="59.1">RA4</text>
<text x="351.5" y="54">RA2</text>
<text x="364.9" y="55.3">PGEC3/5VT/RB6</text>
<text x="371.4" y="57.8">5VT/RB7</text>
<text x="27.3" y="63.6">+3.3V</text>
<text x="47.7" y="65.4">PGEC2/5VT/RB10</text>
<text x="48.7" y="62.9">PGED2/5VT/RB9</text>
<text x="55.2" y="60.4">5VT/RB8</text>
<text x="133.9" y="61.8">SW_DPDT_x2</text>
<text x="217.7" y="60.4">MCP6294</text>
<text x="244.6" y="61.4">10K</text>
<text x="299.2" y="63.5">GND</text>
<text x="320.8" y="63.5">GND</text>
<text x="343.5" y="63.6">+3.3V</text>
<text x="364" y="65.4">PGEC2/5VT/RB10</text>
<text x="364.9" y="62.9">PGED2/5VT/RB9</text>
<text x="371.4" y="60.4">5VT/RB8</text>
<text x="21.8" y="70.6">C4</text>
<text x="35.3" y="68">AVdd</text>
<text x="58" y="68">RB11</text>
<text x="58" y="70.5">RB12</text>
<text x="90.3" y="69.2">Red LED</text>
<text x="92.9" y="71.7">D2</text>
<text x="100.1" y="69.3">150</text>
<text x="100.5" y="71.8">R6</text>
<text x="107.3" y="66.8">GND</text>
<text x="213.9" y="68">GND</text>
<text x="254.7" y="66.1">GND</text>
<text x="338.1" y="70.6">C12</text>
<text x="351.5" y="68">AVdd</text>
<text x="374.2" y="68">RB11</text>
<text x="374.2" y="70.5">RB12</text>
<text x="22" y="73.1">0.1uF</text>
<text x="35.3" y="75.6">AVss</text>
<text x="58" y="73.1">RB13</text>
<text x="58" y="75.6">RB14</text>
<text x="148" y="73.7">GND</text>
<text x="289.6" y="73.8">+5V</text>
<text x="338.2" y="73.1">0.1uF</text>
<text x="351.5" y="75.6">AVss</text>
<text x="374.2" y="73.1">RB13</text>
<text x="374.2" y="75.6">RB14</text>
<text x="27.4" y="80">GND</text>
<text x="43.8" y="79" transform="rotate(-90 43.8 79)">Vss</text>
<text x="51.4" y="79" transform="rotate(-90 51.4 79)">Vcap</text>
<text x="58" y="78.1">RB15</text>
<text x="89.4" y="80.6">Green LED</text>
<text x="92.9" y="83.1">D3</text>
<text x="100.1" y="80.7">150</text>
<text x="100.5" y="83.3">R7</text>
<text x="107.3" y="78.2">GND</text>
<text x="133.9" y="80.9">SW_DPDT_x2</text>
<text x="137.2" y="78.6">SW2A</text>
<text x="147.9" y="78.9">+3.3V</text>
<text x="237.5" y="84">+5V</text>
<text x="292.8" y="80.8">R15</text>
<text x="293" y="83.1">150</text>
<text x="318.2" y="80">GND</text>
<text x="343.6" y="80">GND</text>
<text x="360" y="79" transform="rotate(-90 360 79)">Vss</text>
<text x="367.7" y="79" transform="rotate(-90 367.7 79)">Vcap</text>
<text x="374.2" y="78.1">RB15</text>
<text x="50" y="87.1">10uF</text>
<text x="52.2" y="89.6">C6</text>
<text x="86" y="88.2">10K</text>
<text x="91.6" y="87.1">+3.3V</text>
<text x="222.3" y="86.5">+5V</text>
<text x="294.1" y="88.5">D12</text>
<text x="366.2" y="87.1">10uF</text>
<text x="367.9" y="89.6">C13</text>
<text x="41.4" y="90.2">GND</text>
<text x="86" y="96">10K</text>
<text x="86.5" y="90.8">R3</text>
<text x="91.6" y="94.7">+3.3V</text>
<text x="148" y="92.7">GND</text>
<text x="225.5" y="93.5">R9</text>
<text x="225.5" y="95.8">10K</text>
<text x="239.4" y="94.2" transform="rotate(-90 239.4 94.2)">V+</text>
<text x="244.1" y="92.2">U6B</text>
<text x="294.5" y="90.8">Infrared LED</text>
<text x="357.6" y="90.2">GND</text>
<text x="86.5" y="98.5">R4</text>
<text x="133.9" y="99.9">SW_DPDT_x2</text>
<text x="137.2" y="97.6">SW2B</text>
<text x="147.9" y="97.9">+3.3V</text>
<text x="225.5" y="101.2">R10</text>
<text x="236.7" y="98.5">+</text>
<text x="244.4" y="99.8">MCP6294</text>
<text x="293.7" y="101.2">Q2</text>
<text x="211.2" y="104.9">10uF</text>
<text x="212.3" y="102.3">C8</text>
<text x="225.5" y="103.5">10K</text>
<text x="236.9" y="108">GND</text>
<text x="294.2" y="103.5">2N7000</text>
<text x="148" y="111.8">GND</text>
<text x="221.7" y="110.5">GND</text>
<text x="289" y="116.9">GND</text>
<text x="138.5" y="171.6">+5V</text>
<text x="141.9" y="178.6">D4</text>
<text x="179.1" y="176.7">+5V</text>
<text x="142" y="180.9">Diode</text>
<text x="185.2" y="181">Vcc</text>
<text x="185.2" y="183.6">ChA</text>
<text x="201.6" y="183.7">U4</text>
<text x="114.4" y="186.8">+5V</text>
<text x="119.5" y="190">U3</text>
<text x="141.9" y="186.2">D5</text>
<text x="142" y="188.6">Diode</text>
<text x="150.9" y="188.5" transform="rotate(-90 150.9 188.5)">+</text>
<text x="185.2" y="186.1">ChB</text>
<text x="185.2" y="188.6">GND</text>
<text x="202.2" y="186">Quadrature_Encoder</text>
<text x="64.1" y="197">+3.3V</text>
<text x="86.9" y="192.5">GND</text>
<text x="94.2" y="197.4">0.1uF</text>
<text x="95.4" y="194.9">C7</text>
<text x="117.4" y="192.5">L293NE</text>
<text x="137.9" y="195.6">GND</text>
<text x="155" y="192.6">M2</text>
<text x="155.1" y="194.9">Motor</text>
<text x="178.5" y="193.1">GND</text>
<text x="45.2" y="202.3">U1</text>
<text x="111.1" y="202.6" transform="rotate(-90 111.1 202.6)">VCC1</text>
<text x="116.2" y="202.6" transform="rotate(-90 116.2 202.6)">VCC2</text>
<text x="138.5" y="198.3">+5V</text>
<text x="150.9" y="198.4" transform="rotate(-90 150.9 198.4)">-</text>
<text x="179.1" y="200.8">+5V</text>
<text x="24.7" y="204.6">+3.3V</text>
<text x="32.8" y="209">Vdd</text>
<text x="38.5" y="204.6">PIC32MX170F256B</text>
<text x="54.8" y="209">MCLR</text>
<text x="68" y="204">R1</text>
<text x="68" y="206.3">10K</text>
<text x="103.9" y="205.1">1A</text>
<text x="120" y="205.1">1Y</text>
<text x="141.9" y="205.3">D6</text>
<text x="142" y="207.6">Diode</text>
<text x="185.2" y="205.1">Vcc</text>
<text x="185.2" y="207.7">ChA</text>
<text x="201.6" y="207.8">U5</text>
<text x="19.3" y="211.5">C1</text>
<text x="19.4" y="214.1">0.1uF</text>
<text x="85.3" y="214.1">+3.3V</text>
<text x="103.9" y="215.3">EN1,2</text>
<text x="103.9" y="210.2">2A</text>
<text x="120" y="210.2">2Y</text>
<text x="141.9" y="212.9">D7</text>
<text x="142" y="215.2">Diode</text>
<text x="185.2" y="210.2">ChB</text>
<text x="185.2" y="212.8">GND</text>
<text x="202.2" y="210.1">Quadrature_Encoder</text>
<text x="24.8" y="221">GND</text>
<text x="32.8" y="216.6">Vss</text>
<text x="49.9" y="217.8">PGED1/RB0</text>
<text x="49.9" y="220.4">PGEC1/RB1</text>
<text x="103.9" y="220.4">3A</text>
<text x="120" y="220.4">3Y</text>
<text x="178.5" y="217.2">GND</text>
<text x="32.8" y="226.7">RA0</text>
<text x="56.4" y="222.9">RB2</text>
<text x="56.4" y="225.5">RB3</text>
<text x="103.9" y="225.5">4A</text>
<text x="120" y="225.5">4Y</text>
<text x="137.9" y="222.3">GND</text>
<text x="138.5" y="226.2">+5V</text>
<text x="32.8" y="229.3">RA1</text>
<text x="32.8" y="231.8">RA2</text>
<text x="46.2" y="230.5">PGED3/5VT/RB5</text>
<text x="46.2" y="233.1">PGEC3/5VT/RB6</text>
<text x="56.4" y="228">RB4</text>
<text x="85.3" y="229.3">+3.3V</text>
<text x="103.9" y="230.5">EN3,4</text>
<text x="141.9" y="233.2">D8</text>
<text x="173.4" y="231.2">GND</text>
<text x="32.8" y="234.4">RA3</text>
<text x="32.8" y="236.9">RA4</text>
<text x="52.7" y="235.6">5VT/RB7</text>
<text x="52.7" y="238.2">5VT/RB8</text>
<text x="108.6" y="236.5" transform="rotate(-90 108.6 236.5)">GND</text>
<text x="111.1" y="236.5" transform="rotate(-90 111.1 236.5)">GND</text>
<text x="116.2" y="236.5" transform="rotate(-90 116.2 236.5)">GND</text>
<text x="118.7" y="236.5" transform="rotate(-90 118.7 236.5)">GND</text>
<text x="142" y="235.5">Diode</text>
<text x="24.7" y="241.4">+3.3V</text>
<text x="32.8" y="245.8">AVdd</text>
<text x="45.2" y="243.2">PGEC2/5VT/RB10</text>
<text x="46.2" y="240.7">PGED2/5VT/RB9</text>
<text x="55.4" y="245.8">RB11</text>
<text x="141.9" y="240.9">D9</text>
<text x="142" y="243.2">Diode</text>
<text x="150.9" y="243.1" transform="rotate(-90 150.9 243.1)">+</text>
<text x="19.3" y="248.4">C2</text>
<text x="19.4" y="250.9">0.1uF</text>
<text x="55.4" y="248.3">RB12</text>
<text x="55.4" y="250.9">RB13</text>
<text x="111.2" y="247.7">GND</text>
<text x="137.9" y="250.2">GND</text>
<text x="155" y="247.2">M3</text>
<text x="155.1" y="249.5">Motor</text>
<text x="24.8" y="257.8">GND</text>
<text x="32.8" y="253.4">AVss</text>
<text x="41.3" y="256.8" transform="rotate(-90 41.3 256.8)">Vss</text>
<text x="48.9" y="256.8" transform="rotate(-90 48.9 256.8)">Vcap</text>
<text x="55.4" y="253.4">RB14</text>
<text x="55.4" y="255.9">RB15</text>
<text x="138.5" y="252.9">+5V</text>
<text x="150.9" y="253" transform="rotate(-90 150.9 253)">-</text>
<text x="142" y="262.2">Diode</text>
<text x="142" y="259.9">D10</text>
<text x="38.8" y="268">GND</text>
<text x="47.5" y="264.9">10uF</text>
<text x="49.7" y="267.4">C5</text>
<text x="142" y="269.8">Diode</text>
<text x="142" y="267.5">D11</text>
<text x="137.9" y="276.9">GND</text>
</g>
<g font-size="1.8">
<text x="125.7" y="21.4">SERVO</text>
<text x="289.6" y="23.9">Vref</text>
<text x="233.7" y="34.1">Vref</text>
<text x="120.6" y="46.8">SWITCH_TEAM</text>
<text x="392.8" y="46.8">IR_TX1</text>
<text x="17.8" y="53.1">SWITCH_TEAM 9</text>
<text x="17.8" y="50.6">MOSI_F2</text>
<text x="72" y="49.3">SWITCH_B</text>
<text x="73.7" y="51.9">MOSI_F1</text>
<text x="325" y="50.6">IR_RX</text>
<text x="391.2" y="51.9">MOSI_F2</text>
<text x="395.4" y="49.3">SS2</text>
<text x="17.8" y="58.2">SWITCH_C</text>
<text x="17.8" y="55.7">SWITCH_A</text>
<text x="73.7" y="54.4">MISO_F2</text>
<text x="203.2" y="58.2">Vref</text>
<text x="391.2" y="59.5">MISO_F2</text>
<text x="75.1" y="64.6">SERVO</text>
<text x="120.6" y="65.8">SWITCH_A</text>
<text x="392.6" y="62">IR_RX1</text>
<text x="392.8" y="64.6">IR_TX2</text>
<text x="242.6" y="67.1">Vref</text>
<text x="392.8" y="67.1">IR_TX3</text>
<text x="68.7" y="72.2">HALL_EFFECT</text>
<text x="74.6" y="77.3">CLK_F2</text>
<text x="74.6" y="74.7">CLK_F1</text>
<text x="308.6" y="74.7">SS2</text>
<text x="392.1" y="74.7">CLK_F2</text>
<text x="392.6" y="72.2">IR_RX2</text>
<text x="392.6" y="77.3">IR_RX3</text>
<text x="120.6" y="84.9">SWITCH_B</text>
<text x="256.9" y="95">Vref</text>
<text x="271.8" y="101.4">IR_TX</text>
<text x="120.6" y="103.9">SWITCH_C</text>
<text x="163.8" y="182.7">Encoder_R</text>
<text x="87.6" y="209.3">HBRIDGE_R</text>
<text x="87.6" y="204.3">PWM_R</text>
<text x="163.8" y="206.8">Encoder_L</text>
<text x="87.6" y="219.5">PWM_L</text>
<text x="72.8" y="227.1">SS1</text>
<text x="87.6" y="224.6">HBRIDGE_L</text>
<text x="163.8" y="225.8">SS1</text>
<text x="65.8" y="232.2">HBRIDGE_R</text>
<text x="68.6" y="229.7">MOSI_F1</text>
<text x="66" y="234.7">HBRIDGE_L</text>
<text x="69.6" y="242.4">PWM_R</text>
<text x="69.8" y="244.9">PWM_L</text>
<text x="66.9" y="250">Encoder_R</text>
<text x="67.1" y="255.1">Encoder_L</text>
<text x="69.5" y="252.5">CLK_F1</text>
</g>
</svg>
